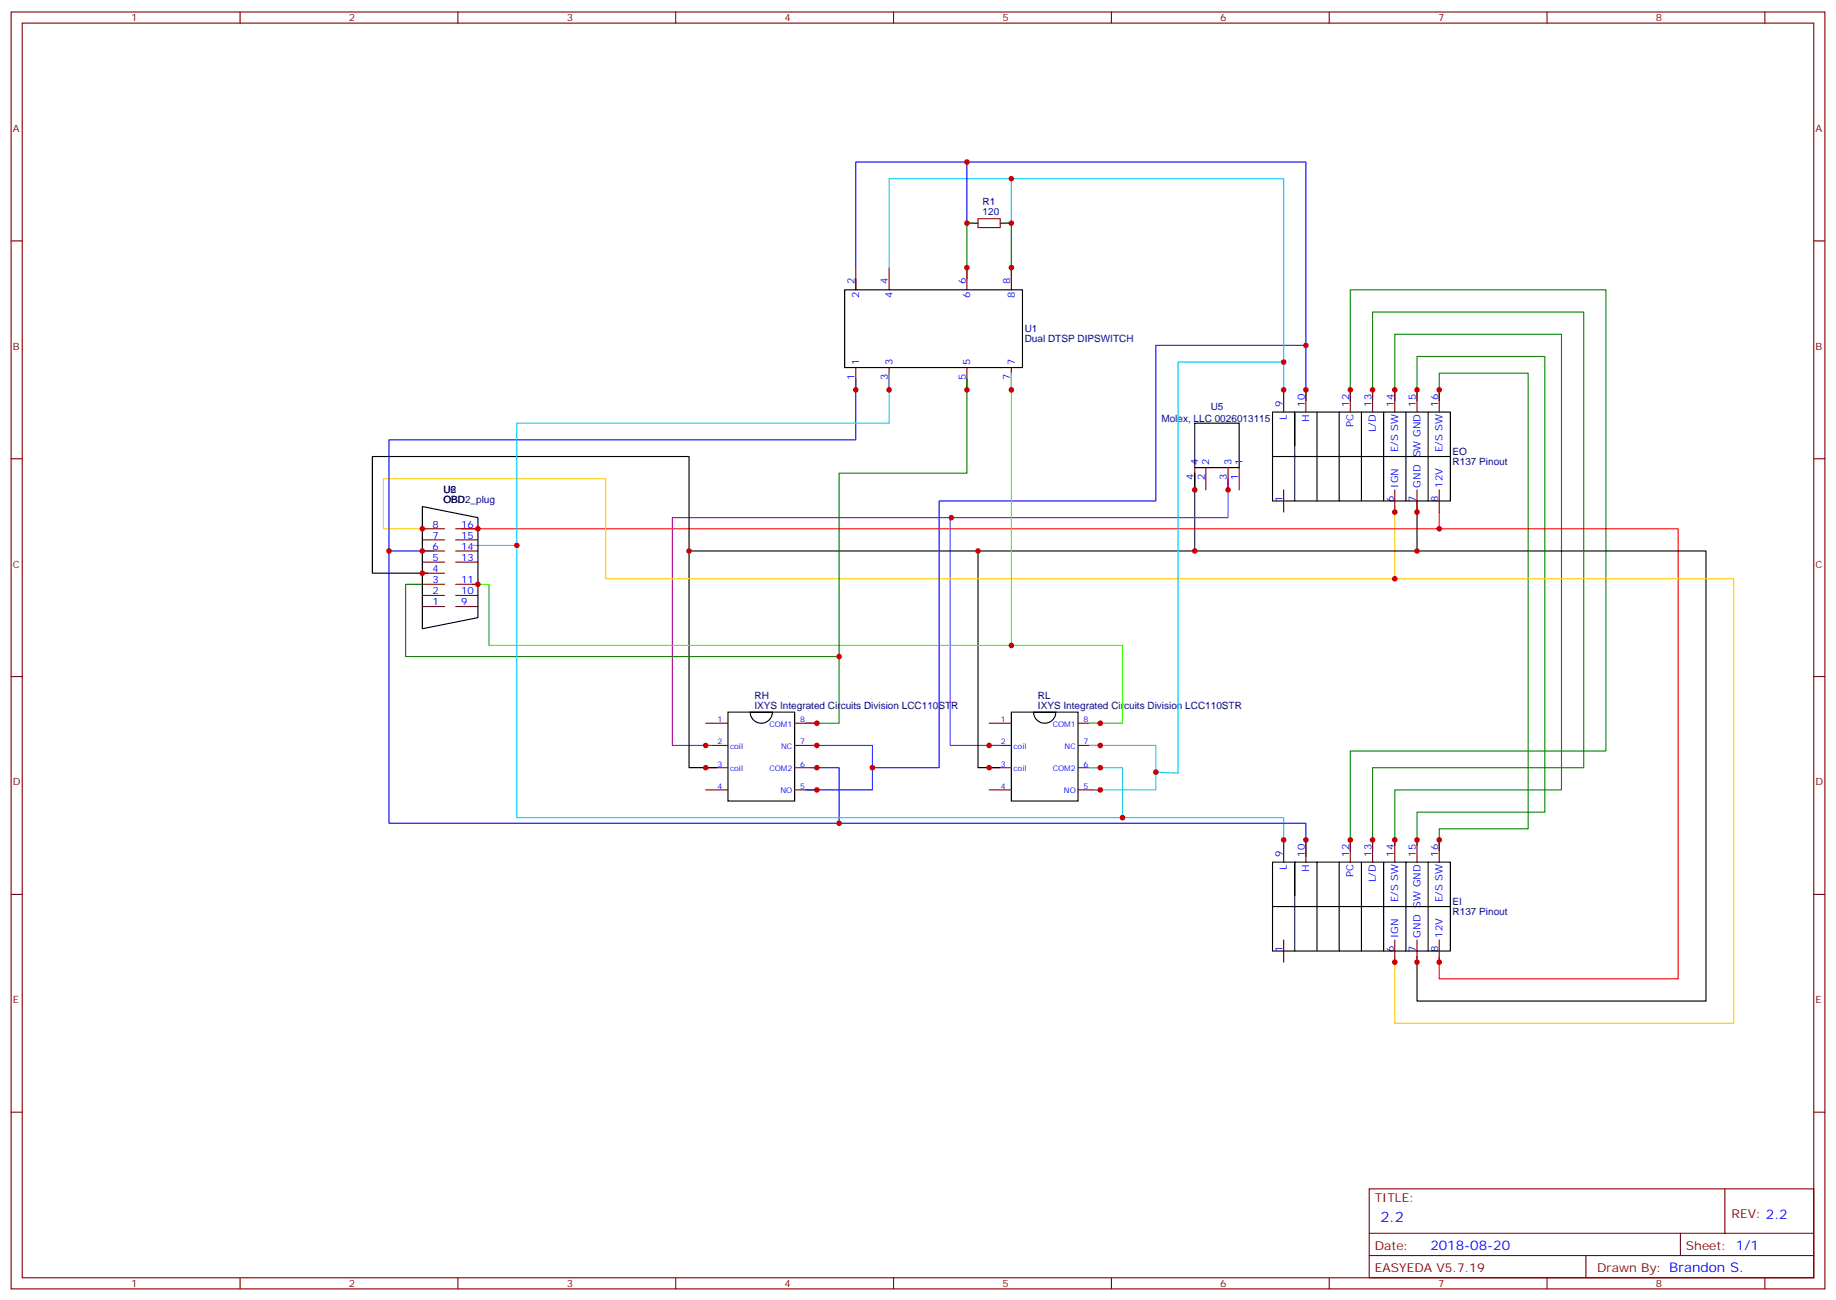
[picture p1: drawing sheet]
<svg xmlns="http://www.w3.org/2000/svg" width="583mm" height="413mm" viewBox="0 0 583 413" stroke-linecap="round" stroke-linejoin="round" font-family="sans-serif">
<g fill="none" stroke="#870000" stroke-width=".35">
<path d="M3.5 3.8h575.8v405.4h-575.8zM7.1 7.3h568.6v398.3h-568.6zM76.2 3.8v3.5M145.3 3.8v3.5M214.5 3.8v3.5M283.6 3.8v3.5M352.8 3.8v3.5M421.9 3.8v3.5M491.1 3.8v3.5M560.2 3.8v3.5M3.5 76.5h3.6M310.4 69.4h7.1v2.8h-7.1z"/>
<path d="M575.7 76.5h3.6M271.6 84.9v7.1M282.2 84.9v7.1M306.9 84.9v7.1M321 84.9v7.1M271.6 116.7v7.1M282.2 116.7v7.1M306.9 116.7v7.1M321 116.7v7.1M407.5 123.8v7M414.5 123.8v7M428.6 123.8v7"/>
<path d="M435.7 123.8v7M442.7 123.8v7M449.8 123.8v7M456.8 123.8v7M3.5 145.6h3.6M379.2 148.4v7.1M382.8 148.4v7.1M389.8 148.4v7.1M393.3 148.4v7.1M407.5 155.5v7.1M442.7 155.5v7.1M449.8 155.5v7.1"/>
<path d="M456.8 155.5v7.1M575.7 145.6h3.6M134.1 178.4h7M134.1 174.9h7M134.1 171.4h7M134.1 167.9h7M144.6 178.4h7.1M144.6 174.9h7.1M144.6 171.4h7.1M144.6 167.9h7.1M134.1 192.5h7M134.1 189h7"/>
<path d="M134.1 185.5h7M134.1 182h7M144.6 192.5h7.1M144.6 189h7.1M144.6 185.5h7.1M3.5 214.8h3.6M575.7 214.8h3.6M224 229.6h7.1M224 236.6h7.1M252.2 229.6h7.1M252.2 236.6h7.1M314 229.6h7"/>
<path d="M314 236.6h7M342.2 229.6h7M342.2 236.6h7M224 243.7h7.1M224 250.8h7.1M252.2 243.7h7.1M252.2 250.8h7.1M314 243.7h7M314 250.8h7M342.2 243.7h7M342.2 250.8h7M407.5 266.6v7.1"/>
<path d="M414.5 266.6v7.1M428.6 266.6v7.1M435.7 266.6v7.1M442.7 266.6v7.1M449.8 266.6v7.1M456.8 266.6v7.1M3.5 283.9h3.6M407.5 298.4v7M442.7 298.4v7M449.8 298.4v7M456.8 298.4v7M575.7 283.9h3.6"/>
<path d="M3.5 353.1h3.6M575.7 353.1h3.6M434.6 377.4h141.1v28.2h-141.1zM547.5 377.4v14.1M434.6 391.5h141.1M434.6 398.6h141.1M503.4 398.6v7M533.4 391.5v7.1M76.2 405.6v3.6M145.3 405.6v3.6M214.5 405.6v3.6M283.6 405.6v3.6"/>
<path d="M352.8 405.6v3.6M421.9 405.6v3.6M491.1 405.6v3.6M560.2 405.6v3.6"/>
</g>
<g fill="none" stroke="#000" stroke-width=".35">
<path d="M306.9 70.8h3.5M317.5 70.8h3.5M268.1 92h56.5v24.7h-56.5zM379.2 134.3h14.1v14.1h-14.1zM403.9 130.8h56.5v28.2h-56.5zM411 130.8v28.2M418 130.8v28.2M425.1 130.8v28.2M432.2 130.8v28.2M439.2 130.8v28.2M446.3 130.8v28.2M453.3 130.8v28.2"/>
<path d="M379.2 150.2v24.7h70.6M403.9 144.9h56.5M449.8 159v15.9h91.7v142.9h-91.7v-14.1M134.1 160.8l17.6 3.5v31.8l-17.6 3.5zM218.7 174.9v-30h-100.5v37.1h17.6M310.4 174.9v68.8h7.1M379.2 174.9h-160.5v68.8h8.8M231.1 226.1h21.1v28.2h-21.1zM238.1 226.1h7.1a3.5 3.5 0 0 1-3.5 3.5 3.5 3.5 0 0 1-3.6-3.5zM321 226.1h21.2v28.2h-21.2zM328.1 226.1h7a3.5 3.5 0 0 1-3.5 3.5 3.5 3.5 0 0 1-3.5-3.5zM403.9 273.7h56.5v28.2h-56.5z"/>
<path d="M411 273.7v28.2M418 273.7v28.2M425.1 273.7v28.2M432.2 273.7v28.2M439.2 273.7v28.2M446.3 273.7v28.2M453.3 273.7v28.2M403.9 287.8h56.5"/>
</g>
<path d="M308.7 70.8h-1.8v17.7M319.3 70.8h1.7v17.7M271.6 88.5v3.5M428.6 127.3v-35.3h81.2v146.4h-81.2v31.8M435.7 127.3v-28.2h67v144.6h-67v26.5M442.7 127.3v-21.2h53v144.7h-53v17.6M449.8 127.3v-14.1h40.6v144.6h-40.6v10.6M456.8 127.3v-8.8h28.3v144.6h-28.3v7.1" fill="none" stroke="#008700" stroke-width=".35"/>
<path d="M146.4 167.9h310.4M456.8 162.6v5.3h75.9v142.8h-75.9v-7" fill="none" stroke="#f00" stroke-width=".35"/>
<path d="M135.8 167.9h-14.1v-15.9h70.6v31.7h250.4M442.7 160.8v22.9h107.6v141.1h-107.6v-21.1" fill="none" stroke="#fc0" stroke-width=".35"/>
<path d="M389.8 152v12.3h-88.2v72.3h15.9M302 164.3h-88.6v72.3h12.4" fill="none" stroke="#90f" stroke-width=".35"/>
<path d="M134.1 185.5h-5.3v22.9h137.5v21.2h-10.5" fill="none" stroke="#360" stroke-width=".35"/>
<path d="M321 118.5v86.4M149.9 185.5h5.3v19.4h201.1v24.7h-10.6" fill="none" stroke="#3f0" stroke-width=".35"/>
<path d="M321 56.7h-38.8v28.2M321 70.8v-14.1h86.5v58.2M282.2 118.5v15.8h-118.2v38.8M407.5 129v-14.1h-33.6v130.6l-7-.4M149.9 173.1h14.1v86.5h192.3M345.7 236.6h21.2v14.2h-19.4M347.5 243.7h-1.8h10.6v15.9h51.2v10.6" fill="none" stroke="#0cf" stroke-width=".35"/>
<path d="M306.9 51.4h-35.3v33.5M306.9 70.8v-19.4h107.6v58.2M271.6 120.2v19.4h-148.1v35.3M414.5 127.3v-17.7h-47.6v49.4h-68.8v84.7h-21.2M137.6 174.9h-14.1v86.4h142.8M257.5 236.6h19.4v14.2h-21.1M257.5 243.7h8.8v17.6h148.2v10.6" fill="none" stroke="#00f" stroke-width=".35"/>
<path d="M306.9 120.2v30h-40.6v58.2" fill="none" stroke="#060" stroke-width=".35"/>
<g fill="#c00">
<circle cx="134.1" cy="182" r=".88"/>
<circle cx="134.1" cy="174.9" r=".88"/>
<circle cx="134.1" cy="167.9" r=".88"/>
<circle cx="151.7" cy="185.5" r=".88"/>
<circle cx="151.7" cy="167.9" r=".88"/>
<circle cx="449.8" cy="305.4" r=".88"/>
<circle cx="456.8" cy="305.4" r=".88"/>
<circle cx="407.5" cy="266.6" r=".88"/>
<circle cx="414.5" cy="266.6" r=".88"/>
<circle cx="428.6" cy="266.6" r=".88"/>
<circle cx="435.7" cy="266.6" r=".88"/>
<circle cx="442.7" cy="266.6" r=".88"/>
<circle cx="449.8" cy="266.6" r=".88"/>
<circle cx="456.8" cy="266.6" r=".88"/>
<circle cx="306.9" cy="51.4" r=".88"/>
<circle cx="321" cy="56.7" r=".88"/>
<circle cx="266.3" cy="208.4" r=".88"/>
<circle cx="306.9" cy="123.8" r=".88"/>
<circle cx="164" cy="173.1" r=".88"/>
<circle cx="282.2" cy="123.8" r=".88"/>
<circle cx="306.9" cy="84.9" r=".88"/>
<circle cx="321" cy="84.9" r=".88"/>
<circle cx="306.9" cy="70.8" r=".88"/>
<circle cx="266.3" cy="261.3" r=".88"/>
<circle cx="442.7" cy="183.7" r=".88"/>
<circle cx="259.3" cy="243.7" r=".88"/>
<circle cx="349.3" cy="229.6" r=".88"/>
<circle cx="218.7" cy="174.9" r=".88"/>
<circle cx="456.8" cy="167.9" r=".88"/>
<circle cx="302" cy="164.3" r=".88"/>
<circle cx="310.4" cy="174.9" r=".88"/>
<circle cx="314" cy="243.7" r=".88"/>
<circle cx="224" cy="236.6" r=".88"/>
<circle cx="449.8" cy="174.9" r=".88"/>
<circle cx="314" cy="236.6" r=".88"/>
<circle cx="379.2" cy="174.9" r=".88"/>
<circle cx="224" cy="243.7" r=".88"/>
<circle cx="259.3" cy="229.6" r=".88"/>
<circle cx="366.9" cy="245.1" r=".88"/>
<circle cx="349.3" cy="236.6" r=".88"/>
<circle cx="349.3" cy="250.8" r=".88"/>
<circle cx="259.3" cy="236.6" r=".88"/>
<circle cx="259.3" cy="250.8" r=".88"/>
<circle cx="349.3" cy="243.7" r=".88"/>
<circle cx="356.3" cy="259.6" r=".88"/>
<circle cx="276.9" cy="243.7" r=".88"/>
<circle cx="321" cy="70.8" r=".88"/>
<circle cx="271.6" cy="123.8" r=".88"/>
<circle cx="123.5" cy="174.9" r=".88"/>
<circle cx="321" cy="123.8" r=".88"/>
<circle cx="321" cy="204.9" r=".88"/>
<circle cx="407.5" cy="114.9" r=".88"/>
<circle cx="414.5" cy="109.6" r=".88"/>
<circle cx="456.8" cy="123.8" r=".88"/>
<circle cx="449.8" cy="123.8" r=".88"/>
<circle cx="442.7" cy="123.8" r=".88"/>
<circle cx="435.7" cy="123.8" r=".88"/>
<circle cx="428.6" cy="123.8" r=".88"/>
<circle cx="414.5" cy="123.8" r=".88"/>
<circle cx="407.5" cy="123.8" r=".88"/>
<circle cx="449.8" cy="162.6" r=".88"/>
<circle cx="442.7" cy="162.6" r=".88"/>
<circle cx="442.7" cy="305.4" r=".88"/>
<circle cx="389.8" cy="155.5" r=".88"/>
<circle cx="379.2" cy="155.5" r=".88"/>
</g>
<text font-size="4.6" fill="#00f" x="438.1" y="388">2.2</text>
<text font-size="4.2" fill="#00f" x="454" y="396.8">2018-08-20</text>
<g font-size="3.9" fill="#800">
<text x="436.4" y="381.6">TITLE:</text>
<text x="549.6" y="386.6">REV: 2.2</text>
<text x="436.4" y="396.8">Date:</text>
<text x="535.2" y="396.8">Sheet: 1/1</text>
<text x="436.4" y="403.9">EASYEDA V5.7.19</text>
<text x="506.9" y="403.9">Drawn By: Brandon S.</text>
</g>
<g font-size="3.2" fill="#800">
<text x="41.6" y="6.8">1</text>
<text x="110.8" y="6.8">2</text>
<text x="179.9" y="6.8">3</text>
<text x="249.1" y="6.8">4</text>
<text x="318.2" y="6.8">5</text>
<text x="387.3" y="6.8">6</text>
<text x="456.5" y="6.8">7</text>
<text x="525.6" y="6.8">8</text>
<text x="4.1" y="41.9">A</text>
<text x="576.3" y="41.9">A</text>
<text x="4.1" y="111.1">B</text>
<text x="576.3" y="111.1">B</text>
<text x="4.1" y="180.2">C</text>
<text x="576.3" y="180.2">C</text>
<text x="4.1" y="249.3">D</text>
<text x="576.3" y="249.3">D</text>
<text x="4.1" y="318.5">E</text>
<text x="576.3" y="318.5">E</text>
<text x="41.6" y="408.6">1</text>
<text x="110.8" y="408.6">2</text>
<text x="179.9" y="408.6">3</text>
<text x="249.1" y="408.6">4</text>
<text x="318.2" y="408.6">5</text>
<text x="387.3" y="408.6">6</text>
<text x="456.5" y="408.6">7</text>
<text x="525.6" y="408.6">8</text>
</g>
<g font-size="3.2" fill="#000080">
<text x="311.9" y="65.2">R1</text>
<text x="311.9" y="68.4">120</text>
<text x="325.3" y="105.5">U1</text>
<text x="325.3" y="108.7">Dual DTSP DIPSWITCH</text>
<text x="384.3" y="130.2">U5</text>
<text x="368.7" y="133.8">Molex, LLC 0026013115</text>
<text x="461.1" y="147.5">R137 Pinout</text>
<text x="461.1" y="144.3">EO</text>
<text x="140.7" y="159.7">OBD2_plug</text>
<text x="140.7" y="156.6">U6</text>
<text x="140.8" y="159.7">OBD</text>
<text x="140.8" y="156.6">U2</text>
<text x="239.5" y="221.8">RH</text>
<text x="329.5" y="221.8">RL</text>
<text x="239.5" y="225">IXYS Integrated Circuits Division LCC110STR</text>
<text x="329.5" y="225">IXYS Integrated Circuits Division LCC110STR</text>
<text x="461.1" y="287.2">EI</text>
<text x="461.1" y="290.4">R137 Pinout</text>
</g>
<g font-size="3.2" fill="#00f">
<text x="271.3" y="90.2" transform="rotate(-90 271.3 90.2)">2</text>
<text x="272.7" y="94.7" transform="rotate(-90 272.7 94.7)">2</text>
<text x="281.9" y="90.2" transform="rotate(-90 281.9 90.2)">4</text>
<text x="283.3" y="94.7" transform="rotate(-90 283.3 94.7)">4</text>
<text x="306.6" y="90.2" transform="rotate(-90 306.6 90.2)">6</text>
<text x="308" y="94.7" transform="rotate(-90 308 94.7)">6</text>
<text x="320.7" y="90.2" transform="rotate(-90 320.7 90.2)">8</text>
<text x="322.1" y="94.7" transform="rotate(-90 322.1 94.7)">8</text>
<text x="272.7" y="116" transform="rotate(-90 272.7 116)">1</text>
<text x="283.3" y="116" transform="rotate(-90 283.3 116)">3</text>
<text x="308" y="116" transform="rotate(-90 308 116)">5</text>
<text x="322.1" y="116" transform="rotate(-90 322.1 116)">7</text>
<text x="271.3" y="120.5" transform="rotate(-90 271.3 120.5)">1</text>
<text x="281.9" y="120.5" transform="rotate(-90 281.9 120.5)">3</text>
<text x="306.6" y="120.5" transform="rotate(-90 306.6 120.5)">5</text>
<text x="320.7" y="120.5" transform="rotate(-90 320.7 120.5)">7</text>
<text x="407.1" y="129" transform="rotate(-90 407.1 129)">9</text>
<text x="414.2" y="129" transform="rotate(-90 414.2 129)">10</text>
<text x="428.3" y="129" transform="rotate(-90 428.3 129)">12</text>
<text x="435.3" y="129" transform="rotate(-90 435.3 129)">13</text>
<text x="442.4" y="129" transform="rotate(-90 442.4 129)">14</text>
<text x="449.4" y="129" transform="rotate(-90 449.4 129)">15</text>
<text x="456.5" y="129" transform="rotate(-90 456.5 129)">16</text>
<text x="408.5" y="133.3" transform="rotate(-90 408.5 133.3)">L</text>
<text x="415.6" y="133.9" transform="rotate(-90 415.6 133.9)">H</text>
<text x="429.7" y="135.6" transform="rotate(-90 429.7 135.6)">PC</text>
<text x="436.7" y="137.2" transform="rotate(-90 436.7 137.2)">L/D</text>
<text x="443.8" y="143.6" transform="rotate(-90 443.8 143.6)">E/S SW</text>
<text x="457.9" y="143.6" transform="rotate(-90 457.9 143.6)">E/S SW</text>
<text x="380.3" y="147.7" transform="rotate(-90 380.3 147.7)">4</text>
<text x="383.8" y="147.7" transform="rotate(-90 383.8 147.7)">2</text>
<text x="390.9" y="147.7" transform="rotate(-90 390.9 147.7)">3</text>
<text x="394.4" y="147.7" transform="rotate(-90 394.4 147.7)">1</text>
<text x="450.8" y="145.2" transform="rotate(-90 450.8 145.2)">SW GND</text>
<text x="378.9" y="152.2" transform="rotate(-90 378.9 152.2)">4</text>
<text x="382.4" y="152.2" transform="rotate(-90 382.4 152.2)">2</text>
<text x="389.5" y="152.2" transform="rotate(-90 389.5 152.2)">3</text>
<text x="393" y="152.2" transform="rotate(-90 393 152.2)">1</text>
<text x="443.8" y="154.8" transform="rotate(-90 443.8 154.8)">IGN</text>
<text x="450.8" y="154.8" transform="rotate(-90 450.8 154.8)">GND</text>
<text x="457.9" y="154.8" transform="rotate(-90 457.9 154.8)">12V</text>
<text x="407.1" y="159.3" transform="rotate(-90 407.1 159.3)">1</text>
<text x="442.4" y="159.3" transform="rotate(-90 442.4 159.3)">6</text>
<text x="449.4" y="159.3" transform="rotate(-90 449.4 159.3)">7</text>
<text x="456.5" y="159.3" transform="rotate(-90 456.5 159.3)">8</text>
<text x="137.3" y="167.5">8</text>
<text x="146.4" y="167.5">16</text>
<text x="137.3" y="171">7</text>
<text x="146.4" y="171">15</text>
<text x="137.3" y="178.1">5</text>
<text x="137.3" y="174.6">6</text>
<text x="146.4" y="178.1">13</text>
<text x="146.4" y="174.6">14</text>
<text x="137.3" y="185.1">3</text>
<text x="137.3" y="181.6">4</text>
<text x="146.4" y="185.1">11</text>
<text x="137.3" y="188.7">2</text>
<text x="146.4" y="188.7">10</text>
<text x="137.3" y="192.2">1</text>
<text x="146.4" y="192.2">9</text>
<text x="407.1" y="271.9" transform="rotate(-90 407.1 271.9)">9</text>
<text x="414.2" y="271.9" transform="rotate(-90 414.2 271.9)">10</text>
<text x="428.3" y="271.9" transform="rotate(-90 428.3 271.9)">12</text>
<text x="435.3" y="271.9" transform="rotate(-90 435.3 271.9)">13</text>
<text x="442.4" y="271.9" transform="rotate(-90 442.4 271.9)">14</text>
<text x="449.4" y="271.9" transform="rotate(-90 449.4 271.9)">15</text>
<text x="456.5" y="271.9" transform="rotate(-90 456.5 271.9)">16</text>
<text x="408.5" y="276.2" transform="rotate(-90 408.5 276.2)">L</text>
<text x="415.6" y="276.8" transform="rotate(-90 415.6 276.8)">H</text>
<text x="429.7" y="278.5" transform="rotate(-90 429.7 278.5)">PC</text>
<text x="436.7" y="280" transform="rotate(-90 436.7 280)">L/D</text>
<text x="443.8" y="286.4" transform="rotate(-90 443.8 286.4)">E/S SW</text>
<text x="457.9" y="286.4" transform="rotate(-90 457.9 286.4)">E/S SW</text>
<text x="450.8" y="288.1" transform="rotate(-90 450.8 288.1)">SW GND</text>
<text x="443.8" y="297.7" transform="rotate(-90 443.8 297.7)">IGN</text>
<text x="450.8" y="297.7" transform="rotate(-90 450.8 297.7)">GND</text>
<text x="457.9" y="297.7" transform="rotate(-90 457.9 297.7)">12V</text>
<text x="407.1" y="302.2" transform="rotate(-90 407.1 302.2)">1</text>
<text x="442.4" y="302.2" transform="rotate(-90 442.4 302.2)">6</text>
<text x="449.4" y="302.2" transform="rotate(-90 449.4 302.2)">7</text>
<text x="456.5" y="302.2" transform="rotate(-90 456.5 302.2)">8</text>
</g>
<g font-size="2.5" fill="#00f">
<text x="227.7" y="229.2">1</text>
<text x="244.2" y="230.6">COM1</text>
<text x="254" y="229.2">8</text>
<text x="317.7" y="229.2">1</text>
<text x="334.2" y="230.6">COM1</text>
<text x="344" y="229.2">8</text>
<text x="227.7" y="236.3">2</text>
<text x="231.8" y="237.7">coil</text>
<text x="248" y="237.7">NC</text>
<text x="254" y="236.3">7</text>
<text x="317.7" y="236.3">2</text>
<text x="321.7" y="237.7">coil</text>
<text x="337.9" y="237.7">NC</text>
<text x="344" y="236.3">7</text>
<text x="227.7" y="243.3">3</text>
<text x="231.8" y="244.8">coil</text>
<text x="244.2" y="244.8">COM2</text>
<text x="254" y="243.3">6</text>
<text x="317.7" y="243.3">3</text>
<text x="321.7" y="244.8">coil</text>
<text x="334.2" y="244.8">COM2</text>
<text x="344" y="243.3">6</text>
<text x="227.7" y="250.4">4</text>
<text x="247.7" y="251.8">NO</text>
<text x="254" y="250.4">5</text>
<text x="317.7" y="250.4">4</text>
<text x="337.7" y="251.8">NO</text>
<text x="344" y="250.4">5</text>
</g>
</svg>
